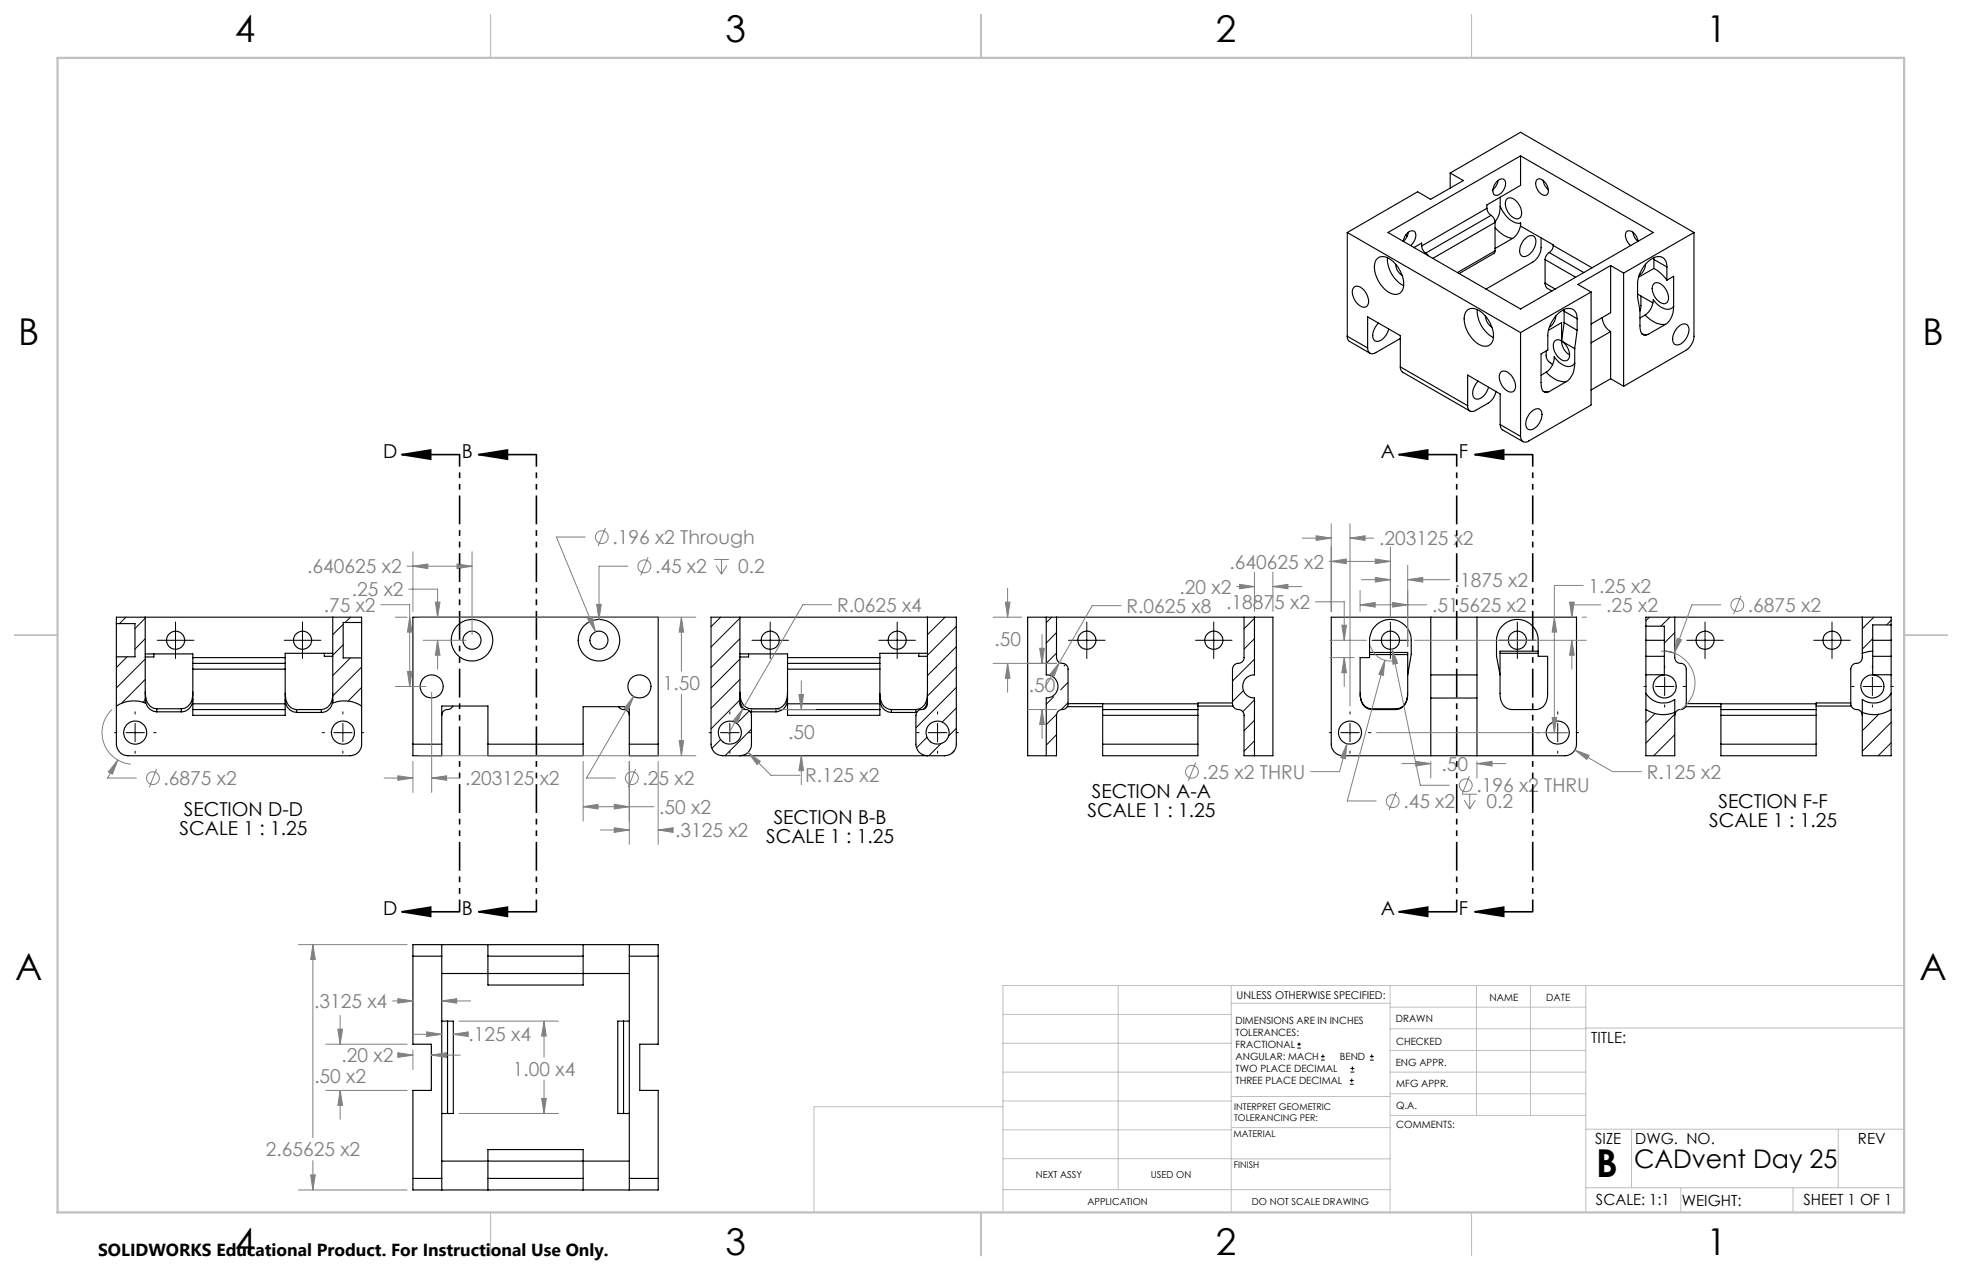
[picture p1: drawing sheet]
<svg xmlns="http://www.w3.org/2000/svg" width="432mm" height="279mm" viewBox="0 0 432 279" stroke-linecap="round" stroke-linejoin="round" font-family="sans-serif">
<g fill="none" stroke="#000" stroke-width=".25">
<path d="M319.2 38.1l2.9 1.6-7.2 4.2-2.9-1.7-15.5 9M319.2 38.1l15.4-9 38.2 22.1M319.2 38.1v3.3M329.7 39.7a3.1 3.1 0 0 1-1.2 2M334.6 34.3v6.5l-7.4 4.3v.7M338.2 39.6a1.21 1.21 0 0 1 1.8 .5 2.2 2.2 0 0 1 .4 2.8 1.9 1.9 0 0 1-2.2-1.6l-.2-.9zM339.6 39.7a2.87 2.87 0 0 0 1.1 2M296.5 51.2l38.1 22M296.5 51.2v22.8M303.1 56.9a2.26 2.26 0 0 1 3.1 .3 6.7 6.7 0 0 1 2.6 6.3 1.89 1.89 0 0 1-3 .9 6.6 6.6 0 0 1-3.1-6.9zM305.4 56.7a6.9 6.9 0 0 0 3.5 6.2M305.5 51.2l29.1-16.9 29.3 16.9-29.3 16.8z"/>
<path d="M307.2 58.1a2.99 2.99 0 0 0 1.4 2.5M308.8 53.1a2.2 2.2 0 0 1 2.4-2.2 2.2 2.2 0 0 1-.6 3l-.2 .1M309.4 51.7l.3 .2M310 51.1a3.3 3.3 0 0 1-1.2 2M311.3 54.4v.1M312.9 54.1a2.08 2.08 0 0 0 .9 1.6M312.9 54.1v-.6l-1.7 1M313.8 55.7l.6 .6M327.2 45.8a2.08 2.08 0 0 0 1 1.6M327.2 45.8l-14.3 8.3M328.2 47.4a1.91 1.91 0 0 1 .8 1.5M328.2 47.4l-14.4 8.3"/>
<path d="M329 55.2l-.2 .5-7.7 4.5M329 50.2a6.8 6.8 0 0 0 3.9 2.3M329 48.9v6.3M329 48.9l-13.7 7.9M329 55.2l-8.3 4.8M329.3 40.1a1.12 1.12 0 0 1 2-.3 2.57 2.57 0 0 1-2.2 3.2 1.73 1.73 0 0 1 0-2.6zM330.2 45.4a5.4 5.4 0 0 0 4.1 3.7h.3M330.2 45.4l-.1 .6a4.4 4.4 0 0 1-1.1 2.8M330.2 43.4v2M331.5 43.9a1.44 1.44 0 0 1 2.3 .4 3 3 0 0 1 .7 3.6 2.07 2.07 0 0 1-2.6-1.2 3 3 0 0 1-.4-2.8zM332.9 52.5l-3.9 2.2M334.6 49.1a4.1 4.1 0 0 1-1.7 3.4"/>
<path d="M334.6 49.1v.6l7.2 4.2v.1M335.5 52.6a1.46 1.46 0 0 1 2.3-.4 3.4 3.4 0 0 1-2.3 4.2 1.17 1.17 0 0 1-1-1.6l.1-.8zM339.2 52.3v2.2a4 4 0 0 1-1.8 3.1l-10.4 6M340 57.1v5.2M340 57.1l6.8 3.9M341 55.6a2.08 2.08 0 0 0-1 1.5M341 55.6l7.6 4.4M341.8 54a1.91 1.91 0 0 1-.8 1.6M341.8 54l8.6 4.9M354.5 58.4l-7.2 4.2 2.9 1.6M354.5 58.4l2.8 1.7M354.5 58.4v10.4l-4.3 2.5"/>
<path d="M359.4 51.1a2.87 2.87 0 0 0 1.1 2M360.5 53.1a2.2 2.2 0 0 0-2.4-2.2 2.2 2.2 0 0 0 .6 3l.2 .1M362.2 58.1a3.3 3.3 0 0 1-1.4 2.5M364 56.7v.4M364 59.1a9.1 9.1 0 0 1 2.9 2.5M364 57.1l2.9 1.6M364 59.1l-3.4 1.9M364 57.1v2M366.9 58.7a2 2 0 0 0-1.1-2.1 2 2 0 0 0-2.4 .4 7.2 7.2 0 0 0-3 5.5v2.9l.5 3M366.9 58.7v2.9M372.8 51.2v22.8a4 4 0 0 1-1.8 3.1l-13.7 7.9M372.8 51.2l-15.5 8.9"/>
<path d="M296.5 74l.1 .6 .3 .4 4.6 2.7M296.5 74l4.5 2.6M298 63.2a1.61 1.61 0 0 1 2.1 .6 3.3 3.3 0 0 1 .9 3.4 1.27 1.27 0 0 1-2-.2 3 3 0 0 1-1-3.8zM301 76.6v-6.9l7.2 4.1v6.9M303.4 71.1a3.1 3.1 0 0 0-.9 3.8 2.07 2.07 0 0 0 2.6-1.3l.5-1.2M308.2 74.5l-5.4 3.1a1.08 1.08 0 0 1-1.3 .1 1.08 1.08 0 0 1-.5-1.1M322.8 68.3a2.26 2.26 0 0 1 3.2 .3 6.8 6.8 0 0 1 2.5 6.3 1.88 1.88 0 0 1-3 .9 6.7 6.7 0 0 1-3.1-6.9zM325.1 68.1a6.8 6.8 0 0 0 3.6 6.2M326.9 69.5a3.1 3.1 0 0 0 1.4 2.5M334.6 73.2v22.8M340 62.3l.1 .6 .4 .5 1.1 .6M340 62.3l2.3 1.3"/>
<path d="M340.3 77.2v1a2.26 2.26 0 0 0 1.2 1.9l.2 .2M340.8 72.7l2.9-1.7v4M342.2 75a1.54 1.54 0 0 1 2.1 .6 2.94 2.94 0 0 1 .8 3.6 1.58 1.58 0 0 1-2.2-.6 3 3 0 0 1-.7-3.6zM342.4 69.5a3.4 3.4 0 0 1-1.4 2.5M343.6 75a3.8 3.8 0 0 0 1.8 3.1M343.7 75l2.9 1.7M344.2 68.1v.4M344.2 68.5l2.9 1.6M344.2 68.5v2.5M344.2 71l-.5 4M344.2 71l2.9 1.7M346.6 79.9a4.6 4.6 0 0 1-1.8 4"/>
<path d="M346.6 79.9a1.98 1.98 0 0 1-3.1 .1l-1.4-1.5a3.9 3.9 0 0 1-1.8 3.4M346.6 76.7v3.2M347.1 70.1a2 2 0 0 0-1.1-2.1 2 2 0 0 0-2.3 .4 7.2 7.2 0 0 0-3.1 5.5v3.1l-1.4 .9v6.3a2.14 2.14 0 0 0 .8 2.1l1-.2M347.1 72.7l-.5 4M347.1 70.1v2.6M350.2 64.2v24.9l-13.8 7.9a1.09 1.09 0 0 1-1.2 .2 1.09 1.09 0 0 1-.6-1.2M350.2 64.2l-15.6 9M352.6 69.8a3.8 3.8 0 0 0 1.9 3.2M354.5 73v10.3M354.5 73l-4.3 2.4M357.3 60.1v24.9M360.4 64.7l3.4 1.9"/>
<path d="M360.9 68.4v3.3a2.1 2.1 0 0 0 .8 2l.5 .1 .5-.2M361.1 65.1v2.5l-.2 .8M361.4 73.5l1.3 .1M362.1 69.3a5.7 5.7 0 0 0 4.4 2.1M362.1 69.3l-1.2 .7M364 62.4a1.61 1.61 0 0 1 2.1 .6 3.3 3.3 0 0 1 .9 3.4 1.27 1.27 0 0 1-2-.1 3 3 0 0 1-1-3.9zM366.5 71.4l-3.8 2.2M366.9 61.6l1.4-.8v6.6M368.3 67.4a4.6 4.6 0 0 1-1.8 4M368.3 67.4a1.89 1.89 0 0 1-2.6 .3l-1.1-.9-.7-.9a4.2 4.2 0 0 1-1.8 3.4M369.2 72.1a1.46 1.46 0 0 1 2.3-.4 3.3 3.3 0 0 1-2.6 4.2 1.44 1.44 0 0 1-.7-2l.5-1.2zM308.2 80.7l.1 .7 .4 .5 14.8 8.5"/>
<path d="M308.2 80.7l14.8 8.6M323 89.3v-6.8l7.2 4.2v6.7M325.3 83.9a3 3 0 0 0-.8 3.7 1.61 1.61 0 0 0 2.1-.6l.5-.7 .5-1.1M329.2 86.1a3.7 3.7 0 0 1-1.7 2.6l-2.7 1.6a1.06 1.06 0 0 1-1.3 .1 1.06 1.06 0 0 1-.5-1.1M330.2 93.4l.1 .7 .3 .4 4.6 2.7M330.2 93.4l4.4 2.6M330.3 81.8a1.58 1.58 0 0 1 2.2 .6 3 3 0 0 1 .7 3.6 2.07 2.07 0 0 1-2.7-1.2 2.67 2.67 0 0 1-.2-3zM336.9 90.7a1.46 1.46 0 0 1 2.3-.4 3.4 3.4 0 0 1-2.3 4.2 1.17 1.17 0 0 1-1.1-1.6l.2-.8zM339.6 86.1h1.4M340.3 81.9a5.3 5.3 0 0 0 4.5 2M340.3 81.9l-1.1 .6M344.8 83.9l-3.8 2.2"/>
<path d="M354.5 83.3l2.8 1.7M354.5 83.3l-4.3 2.5M25.6 137.2v7.3M25.6 137.2h4.1v7.3h-4.1M32 135.8v18.9a7.1 7.1 0 0 0-6.4 .6M73.2 135.8v18.9a7 7 0 0 1 6.4 .6M79.6 136.9v7.8M79.6 136.9v-1.1h-54v1.4M79.6 136.9h-4.1v7.8h4.1M156.5 135.8h54v27.9a2.53 2.53 0 0 1-2.6 2.6h-48.9a2.53 2.53 0 0 1-2.5-2.6zM162.8 135.8v19a1.47 1.47 0 0 0 1.8 1.4l.6 .5 .2 .7v6.3a2.53 2.53 0 0 1-2.6 2.6M204.1 135.8v19a1.47 1.47 0 0 1-1.7 1.4l-.6 .5-.2 .7v6.3a2.53 2.53 0 0 0 2.5 2.6"/>
<path d="M230.3 135.8v12.7a2.54 2.54 0 0 1 2.5 2.5 2.54 2.54 0 0 1-2.5 2.6v12.7M232.5 135.8v8.9a1.47 1.47 0 0 0 1.8 1.3l.4 .3 .4 .7v7.8a1.46 1.46 0 0 1-1.8 1.4l-.6 .5-.2 .7v8.9h-6.3v-30.5h53.9v30.5h-6.3v-8.9a1.52 1.52 0 0 0-1.7-1.4l-.6-.5-.2-.7v-7.6a1.53 1.53 0 0 1 1.7-1.4l.4-.2 .4-.7v-9.1M276.1 135.8v12.7a2.54 2.54 0 0 0-2.6 2.5 2.54 2.54 0 0 0 2.6 2.6v12.7M293 135.8h54v27.9a2.57 2.57 0 0 1-2.6 2.6h-48.9a2.57 2.57 0 0 1-2.5-2.6zM314.9 135.8v30.5M325 135.8v30.5M362.2 137.8v3.1M362.2 137.8h4.1v10.6h-4.1M368.6 135.8v8.9a1.47 1.47 0 0 0 1.7 1.3l.6 .5 .2 .7v7.6a1.47 1.47 0 0 1-1.7 1.4l-.6 .5-.2 .7M409.9 135.8v8.9a1.47 1.47 0 0 1-1.8 1.3l-.6 .5-.2 .7v7.6a1.47 1.47 0 0 0 1.8 1.4l.5 .5 .3 .7M416.2 137.5v3.4M416.2 137.5v-1.7h-54v2"/>
<path d="M416.2 137.5h-4v10.9h4M25.6 144.5v19.2a2.59 2.59 0 0 0 2.6 2.6h48.8a2.53 2.53 0 0 0 2.6-2.6v-19M32 153.7a2.7 2.7 0 0 0 2.5 2.9M32 152.3a3.5 3.5 0 0 0 1.7 3.5l.8 .1M32 143.9h10.4v.8M33.9 143.9v.6h-1.9M34.5 155.9v.7M34.5 155.9h5.4M34.5 156.6h5.4M39.9 155.9v.7M42.4 145.9v1.3M42.4 154.8v1.3"/>
<path d="M42.4 144.7v1.2M42.4 156.1v1.3h20.4v-1.3M42.4 153.7a2.64 2.64 0 0 1-2.5 2.9M42.4 152.3a3.1 3.1 0 0 1-2.5 3.6M42.4 156.1h20.4M42.4 144.7h20.4M42.4 154.8h20.4M42.4 145.9h20.4M42.4 147.2h20.4M42.4 147.2v7.6M62.8 145.9v1.3M62.8 154.8v1.3"/>
<path d="M62.8 144.7v1.2M62.8 153.9a2.7 2.7 0 0 0 2.5 2.8M62.8 152.5a3.1 3.1 0 0 0 2.5 3.6M62.8 147.2v7.6M65.3 156.1v.6M65.3 156.1h5.4M65.3 156.7h5.4M70.7 156.1v.6M71.4 143.7v.7h1.8M73.2 153.9a2.59 2.59 0 0 1-2.5 2.8M73.2 152.5a3.1 3.1 0 0 1-2.5 3.6M73.2 143.7h-10.4v1"/>
<path d="M99.7 155.3a1.63 1.63 0 0 1-1.7 .9l-.6 .5-.2 .7M136.1 155.5a1.67 1.67 0 0 0 1.6 .7l.6 .5 .2 .7M162.8 153.7l.2 1 .3 .8 .6 .5M162.8 152.3a3 3 0 0 0 2.6 3.6M162.8 143.9h10.5v.8M164.7 143.9v.6h-1.9M165.1 156.6h.3M165.4 155.9v.7M165.4 155.9h5.4M165.4 156.6h5.4M170.8 155.9v.7M173.3 145.9v1.3"/>
<path d="M173.3 154.8v1.3M173.3 144.7v1.2M173.3 156.1v1.3h20.3v-1.3M173.3 153.7a2.64 2.64 0 0 1-2.5 2.9M173.3 152.3a3.4 3.4 0 0 1-1.8 3.5l-.7 .1M173.3 156.1h20.3M173.3 144.7h20.3M173.3 154.8h20.3M173.3 145.9h20.3M173.3 147.2h20.3M173.3 147.2v7.6M193.6 145.9v1.3"/>
<path d="M193.6 154.8v1.3M193.6 144.7v1.2M193.6 153.9a2.7 2.7 0 0 0 2.6 2.8M193.6 152.5a3 3 0 0 0 2.6 3.6M193.6 147.2v7.6M196.2 156.1v.6M196.2 156.1h5.4M196.2 156.7h5.6M201.6 156.1v.6M202.2 143.7v.7h1.9M204.1 153.9a2.8 2.8 0 0 1-.8 2.1M204.1 152.5a3.1 3.1 0 0 1-2.5 3.6"/>
<path d="M204.1 143.7h-10.5v1M234.9 155.5h7.8M235.1 154.8h7.6M242.7 156.1v1.3M242.7 154.8v1.3M242.7 156.1h20.9M242.7 154.8h20.9M242.7 157.4v6.3M242.7 157.4h20.9M263.6 156.1v1.3M263.6 154.8v1.3M263.6 155.3h7.8"/>
<path d="M263.6 157.4v6.3M271.3 154.7h-7.7v.1M299.4 152.8a2.85 2.85 0 0 0 2.5 3.1M301.4 143.5h8.4v8.9a3.1 3.1 0 0 1-2.5 3.7M301.4 144h8.4M301.9 156.1h5.4M301.9 155.9h5.4M301.9 155.9v.2M307.3 155.9v.2M309.8 152.7a2.94 2.94 0 0 1-2.5 3.2M309.8 148.5a20 20 0 0 0 .6-8.8 4.6 4.6 0 0 0-5-3.4 4.6 4.6 0 0 0-4 4.6v3.8h-2.1v7.7a3.2 3.2 0 0 0 2.6 3.7M314.9 148.5h10.1"/>
<path d="M314.9 153.6h10.1M330.1 143.7h8.4M338.5 143.3h-8.4v9.2a3.4 3.4 0 0 0 1.8 3.5l.8 .1h5.4a2.71 2.71 0 0 0 2.5-2.7v-9h-2.1v-3.5a4.6 4.6 0 0 0-4.6-4.6 4.6 4.6 0 0 0-4.5 4.6v3.5l.7 4M362.2 156.1a6.9 6.9 0 0 0 6.4 .6M362.2 152.5a4.5 4.5 0 0 0 6.4 1.4v2.8M362.2 152.5v3.6M362.2 156.1v10.2h6.4v-9.6M362.2 144.4h4.1M362.2 140.9v11.6M362.2 140.9h4.1M366.3 143.3l2.3 .4M370.9 155.5h7.8"/>
<path d="M371.1 154.8h7.6M378.7 156.1v1.3M378.7 154.8v1.3M378.7 156.1h21M378.7 154.8h21M378.7 157.4h21M378.7 157.4v6.3M399.7 156.1v1.3M399.7 154.8v1.3M399.7 155.3h7.7M399.7 157.4v6.3M407.3 154.7h-7.6v.1"/>
<path d="M412.2 143.3l-2.3 .4M412.2 144.4h4M412.2 140.9h4M416.2 156.1a6.9 6.9 0 0 1-6.3 .6M416.2 152.5a4.5 4.5 0 0 1-6.3 1.4v2.8M416.2 152.5v3.6M416.2 156.1v10.2h-6.3v-9.6M416.2 140.9v11.6M90.9 163.7v2.6h6.3v-2.6M90.9 163.7h6.3M90.9 163.7v-27.9h54v27.9M97.2 163.7v-8.4h10.2v8.4"/>
<path d="M107.4 163.7v2.6h20.9v-2.6M107.4 163.7h20.9M128.3 163.7v-8.2h10.2v8.2M138.5 163.7v2.6h6.4v-2.6M138.5 163.7h6.4M242.7 163.7v2.6h20.9v-2.6M242.7 163.7h20.9M378.7 163.7v2.6h21v-2.6M378.7 163.7h21M90.9 210.4v-2.6h54v2.6M90.9 210.4v19.3h4v10.2h-4v19.4M90.9 210.4h6.3"/>
<path d="M97.2 207.8v2.6M97.2 210.4v48.9M97.2 214.2h41.3M107.4 210.4v6.3h20.9v-6.3M107.4 207.8v2.6M107.4 210.4h20.9M128.3 207.8v2.6M138.5 207.8v2.6M138.5 210.4v48.9M138.5 210.4h6.4M144.9 210.4v19.3h-4.1v10.2h4.1v19.4M97.2 224.6h1.3"/>
<path d="M98.5 224.6h1.3v20.4h-1.3M98.5 224.6v20.4M137.2 224.6h1.3M137.2 224.6h-1.2v20.4h1.2M137.2 224.6v20.4M90.9 259.3v2.5h54v-2.5M90.9 259.3h6.3M97.2 245h1.3M97.2 259.3v2.5M97.2 255.4h41.3M107.4 259.3v2.5M107.4 259.3v-6.4h20.9v6.4"/>
<path d="M107.4 259.3h20.9M128.3 259.3v2.5M137.2 245h1.3M138.5 259.3v2.5M138.5 259.3h6.4"/>
<circle cx="38.6" cy="140.8" r="1.99"/>
<circle cx="66.6" cy="140.8" r="1.99"/>
<circle cx="95" cy="151" r="2.55"/>
<circle cx="103.9" cy="140.9" r="2"/>
<circle cx="103.9" cy="140.8" r="4.6"/>
<circle cx="131.8" cy="140.9" r="1.99"/>
<circle cx="131.8" cy="140.8" r="4.6"/>
<circle cx="140.7" cy="151" r="2.55"/>
<circle cx="169.5" cy="140.8" r="1.99"/>
<circle cx="197.5" cy="140.8" r="1.99"/>
<circle cx="239.2" cy="140.8" r="1.99"/>
<circle cx="267.1" cy="140.9" r="1.98"/>
<circle cx="306" cy="140.9" r="1.99"/>
<circle cx="334" cy="140.9" r="1.99"/>
<circle cx="366.4" cy="151" r="2.54"/>
<circle cx="375.3" cy="140.9" r="1.99"/>
<circle cx="403.2" cy="140.8" r="1.99"/>
<circle cx="412.1" cy="151" r="2.54"/>
<circle cx="29.7" cy="161.2" r="2.54"/>
<circle cx="75.5" cy="161.2" r="2.54"/>
<circle cx="160.6" cy="161.2" r="2.54"/>
<circle cx="206.3" cy="161.2" r="2.54"/>
<circle cx="297.1" cy="161.2" r="2.54"/>
<circle cx="342.8" cy="161.2" r="2.55"/>
</g>
<g fill="none" stroke="#000" stroke-width=".22">
<path d="M27.7 135.8l-1.4 1.4M32 136l-2.3 2.3M38.6 136.8v8.1M66.6 136.8v8.1M75.5 137.3l-2.3 2.3M77.1 135.8l-1.1 1.1M158.6 135.8l-2.1 2.1M162.8 136l-6.3 6.3M169.5 136.8v8.1M197.4 136.8v8.1M208 135.8l-3.9 3.8M210.5 137.8l-6.4 6.3"/>
<path d="M231.5 135.8l-1.2 1.2M232.5 139.2l-2.2 2.3M239.2 136.8v8.1M267.1 136.8v8.1M276.1 136l-2.3 2.3M306 136.8v8.1M333.9 136.8v8.1M363 135.8l-.8 .8M367.5 135.8l-2 2M368.6 139.2l-2.3 2.3M375.2 136.8v8.1M403.2 136.8v8.1"/>
<path d="M412.4 135.8l-2.5 2.5M416.2 136.5l-1 1M28 144.5l-2.4 2.4M29.7 156.6v.5M29.7 159.1v4.1M32 140.5l-2.3 2.3M32 145l-6.4 6.3M32 149.5l-5.3 5.2M32 154l-.5 .5M34.6 140.9h8.1M62.5 140.9h8.1M75.5 156.6v.5"/>
<path d="M75.5 159.1v4.1M75.5 141.9l-2.3 2.2M77.1 144.7l-3.9 3.9M79.6 146.8l-6.4 6.3M79.6 151.2l-3 3M160.6 156.6v.5M160.6 159.1v4.1M162.8 140.5l-6.3 6.4M162.8 145l-6.3 6.3M162.8 149.5l-6.3 6.3M162.8 154l-6.3 6.3M164.9 156.4l-2.7 2.7"/>
<path d="M165.5 140.9h8M193.4 140.9h8.1M206.3 156.6v.5M206.3 159.1v4.1M210.5 142.3l-6.4 6.3M210.5 146.8l-6.4 6.3M210.5 151.2l-8.9 8.9M210.5 155.8l-3.1 3.1M231.9 153.3l-1.6 1.6M232.5 143.7l-2.2 2.2M232.6 157.1l-2.3 2.3M234.5 146.2l-.3 .3"/>
<path d="M235.1 150.1l-1.7 1.7M235.1 154.6l-1.5 1.5M235.2 140.9h8M263.1 140.9h8M273.6 151.9l-2.3 2.4M276.1 140.5l-2.3 2.3M276.1 145l-4.8 4.8M276.1 154l-2.6 2.6M276.1 158.5l-2.3 2.3M297.1 156.6v.5M297.1 159.1v4.1M302 140.9h8"/>
<path d="M329.9 140.9h8.1M342.8 156.6v.5M342.8 159.1v4.1M361.8 151h.5M364.2 157l-2 2M364.3 151h4.1M366.4 146.4v.5M366.4 149v4M366.4 155.1v.5M368.6 143.7h-.1M368.6 157.1l-6.4 6.4M370.4 151h.5"/>
<path d="M371.2 140.9h8.1M399.2 140.9h8M407.5 151h.5M410.1 151h4M412.1 146.4v.5M412.1 149v4M412.1 155.1v.5M412.2 140.5l-2.3 2.3M413.5 157.1l-3.6 3.7M416.1 151h.6M416.2 158.9l-6.3 6.4M25.2 161.2h.5"/>
<path d="M27.7 161.2h4.1M29.7 165.2v.5M33.8 161.2h.5M70.9 161.2h.5M73.4 161.2h4.1M75.5 165.2v.5M79.6 161.2h.4M156 161.2h.6M158.6 161.2h4.1M158.6 162.7l-1.9 1.9M160.6 165.2v.5M164.7 161.2h.5"/>
<path d="M165.4 160.4l-5.8 5.9M201.8 161.2h.5M204 162.2l-2.3 2.3M204.3 161.2h4.1M206.3 165.2v.5M207.1 163.6l-2.7 2.7M210 165.2l-.6 .6M210.4 161.2h.5M210.5 160.2l-1.7 1.7M232.5 161.6l-2.2 2.3M232.5 166.1l-.1 .2M276.1 163l-2.3 2.3"/>
<path d="M292.5 161.2h.6M295.1 161.2h4.1M297.1 165.2v.5M301.2 161.2h.5M338.2 161.2h.6M340.8 161.2h4.1M342.8 165.2v.5M346.9 161.2h.5M368.6 161.6l-4.6 4.7M368.6 166.1l-.1 .2M416.2 163.4l-2.9 2.9M285.5 230.6h.8"/>
<path d="M285.5 229.7h.8M285.9 229.3v.9M290.7 233.2h.8M290.7 232.4h.8M291.1 232v.8M297.1 238.5h.8M297.1 237.7h.8M297.2 235.9h.9M297.2 235.1h.9M297.5 237.3v.8M297.6 234.6v.9M301.5 233.2h.8"/>
<path d="M301.5 232.4h.8M301.9 232v.8"/>
</g>
<g fill="none" stroke="#808080" stroke-width=".22">
<path d="M128.8 118.1h-6.4l8.7 20.9M133.2 116.2l-1.6 4M286.6 118.4h6.4M289.7 117.9l3.3 .5-3.3 .5zM293 115.2v19.3M297.1 118.4l3.3-.5v1zM297.1 115.2v40.1M297.1 118.4h5.2M83.8 133h6.4v18M87 135.8h2.6M89.6 124.6h14.3M90 129.6h6.3v6.2"/>
<path d="M90.2 135.8l.5 3.3h-1zM90.9 124.6l3.3-.5v1zM90.9 121.4v13.1M92.1 135.8h61M95.8 132.5h1l-.5 3.3zM100.6 124.1l3.3 .5-3.3 .5zM103.9 121.4v18.2M129.3 136.1l1-.4 .8 3.3zM131.3 133h1l-.5 3.3zM138.2 124.6h-6.4v11.7M142.6 122.6l-1.6 4M150 135.8l.5 3.3h-1z"/>
<path d="M150 135.8v11.9M157.2 123.1h3.2M157.6 124.4l1.2 1.9M158.8 123.1v3.2M160 124.4l-1.2 1.9M183.1 133h-6.4l-13.2 22.9M218.6 135.8h6.3M221.3 132.5h1l-.5 3.3zM221.8 129.4v6.4M229.3 139.6v6.3M246.7 133.2h-6.3l-10.4 18.1M272.2 129h3.9"/>
<path d="M272.8 128.6l3.3 .4-3.3 .5zM276.1 125.9v8.6M280.1 129l3.4-.4v.9zM280.1 125.9v8.6M280.1 129h6.4M289.5 132.4h6.3v8.5M292.6 123.5h13.4M293 123.5l3.3-.5v1zM295.3 137.5h1l-.5 3.4zM299.3 133.1l3.3-.6v1.1zM299.3 129.9v4.6M299.3 133.1h14.7"/>
<path d="M299.6 127.5h6.4M302.7 127l3.3 .5-3.3 .6zM302.7 123l3.3 .5-3.3 .5zM306 120.3v15.3M306.5 132.5l3.3 .6-3.3 .5zM309.8 127.5l3.3-.5v1.1zM309.8 124.4v17.9M309.8 127.5h9.2M342.1 135.8l.5 3.3h-1zM345.4 132.5h1.1l-.6 3.3zM348.2 135.8h.9M348.4 128.8h-6.3v32.4"/>
<path d="M352.3 133.1h-6.4v2.7M378.7 133.1h-6.3l-3.9 10.6M383.2 131.1l-1.7 4M24.7 156.1a7 7 0 0 0-1.9 7.3 7 7 0 0 0 6 4.7M87 151h6.7M89.7 147.7h1l-.5 3.3zM93.1 140.9h9.5M95 152.3v22M96.3 140.9l.5 3.2h-1zM96.3 140.9v6.3M139.5 153.2l-1.3 3.1-.8-.5zM139.5 153.2l-10.4 18h6.3"/>
<path d="M150 152.7v13.6M163.5 155.9l-1.2 3.1-.9-.5zM163.5 155.9l-3.2 5.5M165.4 156.1h14.1M175.8 152.8h1l-.4 3.3zM176.4 149.8v6.3M218.6 145.9h13.9M221.8 145.9l.5 3.3h-1zM221.8 145.9v6.4M226.2 156.1h6.3M228.8 142.6h1l-.5 3.3zM229.3 156.1l.5 3.3h-1z"/>
<path d="M229.3 156.1v6.4M233.2 145.8l-1.2 3.1-.9-.5zM292.7 140.9h8M292.7 144.7h5.4M295.8 144.7l.5 3.3h-1zM295.8 144.7v6.3M301.6 142.1a4.6 4.6 0 0 0 6 3.1M304.8 145.3l-.4 3.3-.9-.3zM304.8 145.3l-8.3 30.9h6.4M306.4 142.8l1.2 3.1-1 .2zM306.4 142.8l6.2 30h6.3M311.3 140.9h37.8"/>
<path d="M341.6 157.9h1l-.5 3.3zM345.9 140.9l.6 3.2h-1.1zM345.9 140.9v6.3M365.5 143.3a7 7 0 0 1 7.2 4.8 7 7 0 0 1-3 8.1M369.1 140.4l1 .4-1.6 2.9zM25.9 167.2l-1.2 3.1-.9-.5zM25.9 167.2l-2.2 4h6.3M34.5 169.2l-1.7 4M84.5 171.2h6.4M87.6 170.7l3.3 .5-3.3 .5zM90.9 167.5v6.8M92.1 166.3h61"/>
<path d="M95 171.2l3.3-.5v1zM95 171.2h6.2M128.3 177.5l3.3-.5v1zM128.3 167.5v13.2M128.3 177.5h15.6M135.2 177l3.3 .5-3.3 .5zM138.5 167.5v18.3M139.9 169.2l-1.6 4M144.9 167.5v18.3M149.5 162.9h1l-.5 3.4zM164.6 165.5l2.7 2-.7 .7zM164.6 165.5l5.1 5.1h6.3"/>
<path d="M176.4 166.3l.4 3.2h-1zM176.4 166.3v6.3M263.1 167.8l-1.6 4M296.4 163.6l-.3 3.3-1-.2zM296.4 163.6l-1.6 6.2h-6.3M303 161.2h42.3M307.3 174.2l-1.6 4.1M308.5 168h6.4M311.6 167.5l3.3 .5-3.3 .5zM314.9 167.5v3.7M321.9 174.7h3.2M322.3 176l1.2 2"/>
<path d="M323.4 170.7l-1.6 4.1M323.5 174.7v3.3M324.7 176l-1.2 2M325 168l3.4-.5v1zM325 167.5v3.7M325 168h6.4M346.6 165l3.1 1.2-.5 .9zM346.6 165l8.3 4.8h6.3M132.2 182.6h6.3M135.2 182.1l3.3 .5-3.3 .5zM144.9 182.6l3.2-.5v1zM144.9 182.6h2.5"/>
<path d="M65.7 207.8h23.9M68.9 207.8l.5 3.3h-1zM68.9 207.8v42.5M87.6 219.7l3.3 .5-3.3 .5zM71.7 239.9h17.9M71.7 229.7h17.9M74.4 226.4h1l-.5 3.3zM74.9 239.9l.5 3.3h-1zM74.9 223.4v6.3M74.9 239.9v6.3M86.4 220.2h4.5M87.6 231.6l3.3 .5-3.3 .5z"/>
<path d="M87.7 232.1h3.2M90.9 231v4.3M90.9 227.5h6.3M93.9 227l3.3 .5-3.3 .5zM94.9 232.1l3.3-.5v1zM94.9 232.1h6.4M97.2 220.2l3.3-.5v1zM97.2 220.2h6.4M99.8 227.5l3.2-.5v1zM99.8 227.5h2.1M101 224.6h21.9M119.7 224.6l.5 3.3h-1z"/>
<path d="M119.7 224.6v8M119.7 237.6v7.4M68.4 258.5h1l-.5 3.3zM68.9 255.3v6.5M101 245h21.9M119.2 241.7h1l-.5 3.3zM65.7 261.8h23.9"/>
<circle cx="132.4" cy="118.2" r="1.42"/>
<circle cx="141.8" cy="124.6" r="1.41"/>
<circle cx="382.3" cy="133.1" r="1.41"/>
<circle cx="33.7" cy="171.2" r="1.41"/>
<circle cx="139.1" cy="171.2" r="1.42"/>
<circle cx="262.3" cy="169.8" r="1.42"/>
<circle cx="306.5" cy="176.3" r="1.4"/>
<circle cx="322.6" cy="172.8" r="1.41"/>
</g>
<g fill="none" stroke="#000" stroke-width=".35">
<path d="M88.4 100h12.7M88.4 100l6.4-1v2zM105.3 100h12.7M105.3 100l6.4-1v2zM307.9 100l6.3-1v2zM307.9 100h12.7M324.6 100l6.3-1v2zM324.6 100h12.7M88.4 200.6h12.7M88.4 200.6l6.4-1v2zM105.3 200.6h12.7M105.3 200.6l6.4-1v2z"/>
<path d="M307.9 200.6l6.3-1v2zM307.9 200.6h12.7M324.6 200.6l6.3-1v2zM324.6 200.6h12.7"/>
</g>
<path d="M101.1 100v100.6M118.1 100v100.6M320.6 100v100.6M337.3 100v100.6" fill="none" stroke="#000" stroke-width=".35" stroke-dasharray="6.3 1.3 1.3 1.3 1.3 1.3" stroke-dashoffset="3.7" stroke-linecap="butt"/>
<g fill="none" stroke="#c0c0c0" stroke-width=".22">
<path d="M246.1 216.8v44.9M271 216.8v49.9M305.9 216.8v49.9M324.9 216.8v28.6M336.8 216.8v28.6M349 216.8v49.9M419.1 216.8h-198.4v49.9M220.7 235.9h50.3M220.7 229.5h50.3M220.7 223.2h50.3M271 220.7h34.9M305.9 231.1h43.1"/>
<path d="M305.9 226.3h43.1M305.9 221.6h43.1M305.9 235.9h43.1M349 226.2h70.1M220.7 248.6h50.3M220.7 242.2h50.3M220.7 254.9h50.3M220.7 243.5h-41.6v23.2M271 255h34.9M271 248.1h35M271 241.2h35M305.9 240.6h43.1"/>
<path d="M306 245.4h43M349 248.4h70.1M359.1 248.4v12.9M404.6 248.4v12.9M220.7 261.7h85.2M349 261.3h70.1M369.9 261.3v5.4M394.6 261.3v5.4"/>
</g>
<path d="M108 3.2v9.5M215.9 3.2v9.5M323.8 3.2v9.5M3.1 139.7h9.6M419.1 139.7h9.5M108 266.7v9.6M215.9 266.7v9.6M323.8 266.7v9.6" fill="none" stroke="#c0c0c0" stroke-width=".25"/>
<path d="M12.7 12.7h406.4v254h-406.4z" fill="none" stroke="#c0c0c0" stroke-width=".5"/>
<path d="M105.3 100l6.4-1v2zM105.3 200.6l6.4-1v2zM88.4 100l6.4-1v2zM88.4 200.6l6.4-1v2zM307.9 100l6.3-1v2zM307.9 200.6l6.3-1v2zM324.6 100l6.3-1v2zM324.6 200.6l6.3-1v2z" fill="#000"/>
<path d="M139.5 153.2l-2.1 2.6 .8 .5zM131.3 133l.5 3.3 .5-3.3zM129.3 136.1l1.8 2.9-.8-3.3zM144.9 182.6l3.2-.5v1zM135.2 182.1l3.3 .5-3.3 .5zM135.2 177l3.3 .5-3.3 .5zM128.3 177.5l3.3-.5v1zM149.5 162.9h1l-.5 3.4zM150 135.8l.5 3.3h-1zM96.3 140.9l.5 3.2h-1zM95.8 132.5h1l-.5 3.3zM90.9 124.6l3.3-.5v1zM100.6 124.1l3.3 .5-3.3 .5zM89.7 147.7h1l-.5 3.3zM90.2 135.8l.5 3.3h-1zM95 171.2l3.3-.5v1zM87.6 170.7l3.3 .5-3.3 .5zM68.9 207.8l.5 3.3h-1zM68.4 258.5h1l-.5 3.3zM119.7 224.6l.5 3.3h-1zM119.2 241.7h1l-.5 3.3zM74.9 239.9l.5 3.3h-1zM74.4 226.4h1l-.5 3.3zM94.9 232.1l3.3-.5v1zM87.6 231.6l3.3 .5-3.3 .5zM87.6 219.7l3.3 .5-3.3 .5zM97.2 220.2l3.3-.5v1zM93.9 227l3.3 .5-3.3 .5zM99.8 227.5l3.2-.5v1zM306.4 142.8l.2 3.3 1-.2zM304.8 145.3l-1.3 3 .9 .3zM295.8 144.7l.5 3.3h-1zM295.3 137.5h1l-.5 3.4zM299.3 133.1l3.3-.6v1.1zM306.5 132.5l3.3 .6-3.3 .5zM302.7 127l3.3 .5-3.3 .6zM309.8 127.5l3.3-.5v1.1zM296.4 163.6l-1.3 3.1 1 .2zM311.6 167.5l3.3 .5-3.3 .5zM325 168l3.4-.5v1zM346.6 165l2.6 2.1 .5-.9zM345.4 132.5h1.1l-.6 3.3zM345.9 140.9l.6 3.2h-1.1zM293 123.5l3.3-.5v1zM302.7 123l3.3 .5-3.3 .5zM341.6 157.9h1l-.5 3.3zM342.1 135.8l.5 3.3h-1zM297.1 118.4l3.3-.5v1zM289.7 117.9l3.3 .5-3.3 .5zM228.8 142.6h1l-.5 3.3zM229.3 156.1l.5 3.3h-1zM221.3 132.5h1l-.5 3.3zM221.8 145.9l.5 3.3h-1zM233.2 145.8l-2.1 2.6 .9 .5zM272.8 128.6l3.3 .4-3.3 .5zM280.1 129l3.4-.4v.9zM175.8 152.8h1l-.4 3.3zM176.4 166.3l.4 3.2h-1zM163.5 155.9l-2.1 2.6 .9 .5zM164.6 165.5l2 2.7 .7-.7zM25.9 167.2l-2.1 2.6 .9 .5zM369.1 140.4l-.6 3.3 1.6-2.9z" fill="#808080"/>
<text font-size="8.5" x="351.3" y="259">B</text>
<g font-size="8.1">
<text x="51.7" y="9.3">4</text>
<text x="159.7" y="9.3">3</text>
<text x="267.6" y="9.3">2</text>
<text x="375.6" y="9.3">1</text>
<text x="4" y="76">B</text>
<text x="423.1" y="76">B</text>
<text x="3.3" y="215.7">A</text>
<text x="422.4" y="215.7">A</text>
<text x="51.7" y="276">4</text>
<text x="159.7" y="276">3</text>
<text x="267.6" y="276">2</text>
<text x="375.6" y="276">1</text>
</g>
<text font-size="5.6" x="359.6" y="257">CADvent Day 25</text>
<g font-size="4.2">
<text x="84.3" y="100.7">D</text>
<text x="101.6" y="100.7">B</text>
<text x="303.9" y="100.7">A</text>
<text x="321.1" y="100.7">F</text>
<text x="40.5" y="179.5">SECTION D-D</text>
<text x="239.3" y="179.8">SCALE 1 : 1.25</text>
<text x="240.3" y="175.6">SECTION A-A</text>
<text x="378.2" y="177.7">SECTION F-F</text>
<text x="39.5" y="183.7">SCALE 1 : 1.25</text>
<text x="168.6" y="185.5">SCALE 1 : 1.25</text>
<text x="170.3" y="181.3">SECTION B-B</text>
<text x="376.2" y="181.9">SCALE 1 : 1.25</text>
<text x="84.3" y="201.3">D</text>
<text x="101.6" y="201.3">B</text>
<text x="303.9" y="201.3">A</text>
<text x="321.1" y="201.3">F</text>
</g>
<g font-size="4.2" fill="#808080">
<text x="134.8" y="119.7">.196 x2 Through</text>
<text x="303.5" y="120">.203125 x2</text>
<text x="270.6" y="125.1">.640625 x2</text>
<text x="67.6" y="126.2">.640625 x2</text>
<text x="77.4" y="131.2">.25 x2</text>
<text x="144.2" y="126.1">.45 x2</text>
<text x="162.5" y="126.1">0.2</text>
<text x="259.6" y="130.6">.20 x2</text>
<text x="320.2" y="129.1">.1875 x2</text>
<text x="349.6" y="130.4">1.25 x2</text>
<text x="71.2" y="134.6">.75 x2</text>
<text x="184.2" y="134.6">R.0625 x4</text>
<text x="247.9" y="134.8">R.0625 x8</text>
<text x="269.9" y="134">.18875 x2</text>
<text x="315.2" y="134.6">.515625 x2</text>
<text x="353.5" y="134.6">.25 x2</text>
<text x="384.7" y="134.6">.6875 x2</text>
<text x="218.8" y="142.2">.50</text>
<text x="145.9" y="151.8">1.50</text>
<text x="226.4" y="152.3">.50</text>
<text x="173.4" y="162.6">.50</text>
<text x="36" y="172.7">.6875 x2</text>
<text x="102.4" y="172.8">.203125 x2</text>
<text x="141.4" y="172.7">.25 x2</text>
<text x="177.2" y="172.1">R.125 x2</text>
<text x="264.7" y="171.3">.25 x2 THRU</text>
<text x="317.2" y="169.6">.50</text>
<text x="362.4" y="171.3">R.125 x2</text>
<text x="145.1" y="179.1">.50 x2</text>
<text x="308.9" y="177.8">.45 x2</text>
<text x="324.9" y="174.3">.196 x2 THRU</text>
<text x="327.1" y="177.8">0.2</text>
<text x="148.6" y="184.2">.3125 x2</text>
<text x="69.1" y="221.8">.3125 x4</text>
<text x="75.2" y="233.7">.20 x2</text>
<text x="103.1" y="229.1">.125 x4</text>
<text x="69.2" y="238.3">.50 x2</text>
<text x="112.9" y="236.7">1.00 x4</text>
<text x="58.5" y="254.4">2.65625 x2</text>
</g>
<text font-size="3.8" x="21.6" y="276.3">SOLIDWORKS Educational Product. For Instructional Use Only.</text>
<g font-size="3.4">
<text x="350.2" y="229.5">TITLE:</text>
<text x="351.1" y="251.6">SIZE</text>
<text x="359.9" y="251.6">DWG. NO.</text>
<text x="408.9" y="251.7">REV</text>
<text x="351.2" y="265.2">SCALE: 1:1</text>
<text x="370.1" y="265.3">WEIGHT:</text>
<text x="396.9" y="265.2">SHEET 1 OF 1</text>
</g>
<text font-size="2.4" x="272.2" y="219.7">UNLESS OTHERWISE SPECIFIED:</text>
<g font-size="2.2">
<text x="327.8" y="220.1">NAME</text>
<text x="340.3" y="220.2">DATE</text>
<text x="271.9" y="225.3">DIMENSIONS ARE IN INCHES</text>
<text x="271.9" y="227.9">TOLERANCES:</text>
<text x="307.2" y="224.9">DRAWN</text>
<text x="271.9" y="230.6">FRACTIONAL</text>
<text x="271.9" y="233.2">ANGULAR: MACH</text>
<text x="294.9" y="233.2">BEND</text>
<text x="307.3" y="229.8">CHECKED</text>
<text x="271.9" y="235.9">TWO PLACE DECIMAL</text>
<text x="271.9" y="238.5">THREE PLACE DECIMAL</text>
<text x="307.2" y="234.5">ENG APPR.</text>
<text x="307.3" y="239.2">MFG APPR.</text>
<text x="307.3" y="243.9">Q.A.</text>
<text x="307.3" y="248.1">COMMENTS:</text>
</g>
<g font-size="2.1">
<text x="227.9" y="259.2">NEXT ASSY</text>
<text x="253.3" y="259.2">USED ON</text>
<text x="239.3" y="265">APPLICATION</text>
<text x="275.5" y="265.1">DO NOT SCALE DRAWING</text>
</g>
<g font-size="2">
<text x="271.6" y="244.1">INTERPRET GEOMETRIC</text>
<text x="271.5" y="250.2">MATERIAL</text>
<text x="271.6" y="246.6">TOLERANCING PER:</text>
<text x="271.5" y="257">FINISH</text>
</g>
</svg>
